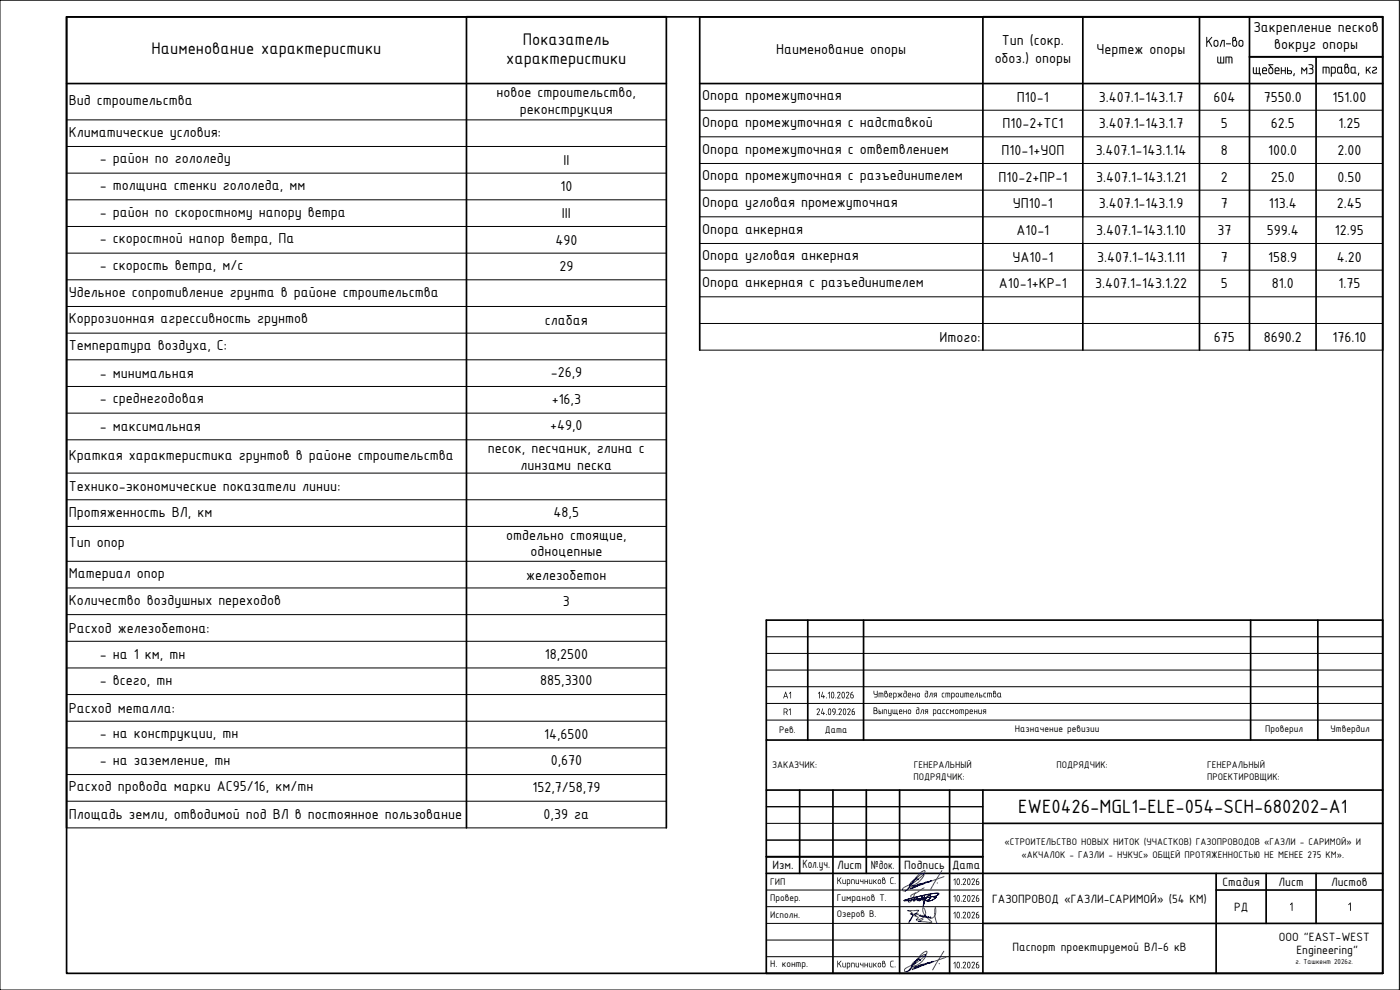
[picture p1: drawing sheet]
<svg xmlns="http://www.w3.org/2000/svg" width="420mm" height="297mm" viewBox="0 0 420 297" stroke-linecap="round" stroke-linejoin="round" font-family="sans-serif">
<g fill="none" stroke="#000" stroke-width=".51">
<path d="M20 5.1h395v286.9h-395zM200 5.1v243.3M325 5.1v60M360 5.1v100M375 5.1v100M395 17.1v88M415 5.1v100M20 25.1h180M210 25.1h205M325 73.1v32M210 105.1v-100h85v100M242.4 186.1v35.9"/>
<path d="M259.2 186.1v35.9M375.3 186.1v35.9M395.5 186.1v35.9M230 222v15.1M230 237.1h185v54.9h-185zM240 237.1v25M250 237.1v54.9M260 237.1v25M270 237.1v54.9M285 237.1v54.9M295 237.1v54.9M415 222h-185v-35.9h185v51"/>
<path d="M20 248.4v-243.3h120v243.3M230 257.1h65M295 247h120M295 277.1h120M365 267h50M365 262.1v29.9M380 262.1v15M395 262.1v15M415 262.1h-185"/>
</g>
<g fill="#000">
<path d="M254 207.8l.4-.3 .4 .4v.3l-.7 1.1h.7v.3l-.9-.1 .8-1.4-.2-.3-.6 .3zM254.4 212.7l.5-.1 .3 .2v.4l-.6 1.2h.6v.2l-.9-.1 .8-1.4-.3-.3-.5 .2zM285.1 212.9l.6 .5 .6-.5v1.3h-.2v-1l-.4 .5-.4-.5v1h-.2zM288 212.9l1.2 .1 .1 1.2h-.2l-.1-1.1-.3-.1-.1 1.3-.1-1.3h-.4v1.2h-.1zM289.5 207.9l1.2 .1 .2 1.2h-.2l-.2-1.1h-.2l-.1 1.2-.2-1.2h-.3v1.1h-.2zM292.3 212.9h.2v.6h.6v-.6h.2v1.3h-.2v-.6h-.6v.6h-.2zM292.9 207.9h.6l-.1 1.4-.1-1.2h-.2l-.4 1.1h-.2zM293.7 212.9l.3 1.1h.4v-1.1h.2v1.3l-.9-.2zM295.2 208l.8-.1-.6 .3v.8h.5v.2l-.7-.2zM296.3 207.9l1.3 .1 .1 1.2h-.2l-.1-1.1h-.3l-.1 1.2-.1-1.2h-.4v1.1h-.2zM267.3 263.4l.9-.1-.8 .4v1.2l.8 .2v.1h-.6l-.3-.2zM291.6 263.8l.4-.2 .5 .2v.4l-.7 1.2h.7v.1h-.9l.8-1.4-.3-.4-.5 .3z"/>
<path d="M291.7 268.8l.5-.3 .3 .4v.3l-.7 1.1h.7v.2h-.9l.8-1.4-.3-.3-.5 .3zM291.7 273.8l.4-.3 .4 .4v.3l-.7 1.1h.7v.3l-.9-.1 .8-1.4-.3-.3-.5 .3zM267.3 288.4l.3-.1h.6l-.8 .4v1.2l.8 .2v.1h-.6l-.3-.2zM291.7 288.8l.5-.2 .3 .3v.3l-.7 1.2h.7v.1h-.9l.8-1.4-.3-.4-.5 .3z"/>
<path d="M252.9 207.8l-.1 1 .3 .5 .2-1-.1-.5zM252.8 207.7l.4-.1 .3 .5v1l-.4 .5-.4-.2-.1-.5z"/>
<path d="M253.3 212.8l-.1 1 .2 .6 .3-.4v-.7l-.1-.5zM253.1 212.7l.5-.1 .3 .4v1l-.4 .6-.4-.2-.1-.4z"/>
<path d="M255.4 208.6v.6l.4 .1 .2-.6zM255.5 207.8l.5-.2-.6 .8h.6l.2 .4-.1 .5-.3 .3-.6-.4v-.9z"/>
<path d="M255.8 213.6v.6l.4 .1 .2-.6zM255.9 212.8l.5-.2-.6 .7 .6 .1 .2 .4-.1 .5-.3 .3-.6-.4v-.9z"/>
<path d="M286.7 213l.5-.1 .3 .2 .1 .7-.2 .4h-.4l-.3-.2zM286.9 213.1l-.1 .8 .5 .1 .1-.8z"/>
<path d="M289.7 212.9h.7l.3 .3-.1 .9-.7 .2-.1 .5zM289.9 213v1h.5v-.9z"/>
<path d="M291.3 213.2l-.1 .3h.6l-.1-.4zM291.1 213l.3-.1 .4 .1 .2 .6h-.8v.3l.7 .1 .1 .2-1-.2z"/>
<path d="M291.4 208.2v.3h.6l-.2-.4zM291.3 208l.4-.2 .4 .2 .1 .6h-.8v.3l.7 .1 .1 .2-1-.1z"/>
<path d="M293.8 207.9h.2v.6l.8 .2-.2 .5h-.8zM294 208.6v.4h.6v-.3z"/>
<path d="M295.1 213l.9-.1-.1 1.3h-.1v-.6l-.8 .6 .3-.6-.3-.2zM295.2 213.1l.1 .3 .5 .1v-.5z"/>
<path d="M298.3 207.5l-.1 .4 .4-.2zM298 207.4l.5-.2 .3 .3 .2 1.3-.3 .4h-.5l-.2-.3zM298.3 208.1l-.1 .8 .4 .1 .2-.8z"/>
<path d="M299.6 208.1l-.1 .8 .5 .1 .1-.9zM299.4 208l.9-.1 .2 1.3h-1.1z"/>
<path d="M263.6 264l.5-.1 .3 .3v.7l-.2 .3h-.5l-.3-.3zM263.8 264.1l-.2 .7 .3 .3 .3-.3v-.5z"/>
<path d="M265 263.5l-.1 .5 .4-.3-.1-.2zM264.9 263.4h.5l.1 .5 .2 .4v.6l-.3 .3h-.4l-.2-.3zM265 264.1v.8l.4 .1 .1-.8z"/>
<path d="M293.1 264.5v.7l.4 .1 .2-.6zM293.1 263.8l.6-.2-.6 .7 .5 .1 .3 .3v.6l-.4 .2-.6-.3z"/>
<path d="M293.1 269.5v.7l.5 .1v-.6zM293.1 268.8l.6-.2-.6 .7 .5 .1 .3 .3v.6l-.4 .2h-.3l-.3-.3z"/>
<path d="M293.1 274.6v.6l.4 .1 .2-.6zM293.2 273.8l.5-.2-.6 .7 .6 .1 .2 .4-.1 .5-.3 .3-.4-.2-.2-.3v-.8z"/>
<path d="M263.6 289l.4-.2 .4 .3v.8l-.2 .3h-.5l-.3-.3zM263.8 289.1l-.2 .7 .4 .3 .2-.3v-.5z"/>
<path d="M265 288.5l-.1 .5 .4-.3zM264.9 288.4h.5l.1 .5 .2 .3v.7l-.3 .3h-.4l-.2-.3zM265.1 289.1l-.2 .7 .4 .3 .2-.2 .1-.6z"/>
<path d="M293.1 289.5v.7l.5 .1v-.6zM293.1 288.8l.6-.2-.6 .7 .5 .1 .3 .3v.6l-.4 .2-.6-.3z"/>
</g>
<g fill="none" stroke="#000" stroke-width=".3">
<path d="M0 .1h420v296.9h-420zM20 36h180M210 33.1h205M20 43.9h180M20 52h180M20 60h180M210 41h205M210 49.1h205M210 57.1h205M20 68h180M20 76h180M210 65.1h205"/>
<path d="M210 73.1h205M20 84h180M20 92h180M20 100h180M210 81.1h205M210 89.1h205M210 97.1h205M20 108h180M20 116h180M210 105.1h205M20 124h180M20 132h180"/>
<path d="M20 142h180M20 150h180M20 158h180M20 168.4h180M20 176.4h180M20 184.4h180M20 192.4h180M230 191.1h185M230 196.1h185M20 200.4h180M20 208.4h180M20 216.4h180"/>
<path d="M230 216.1h185M230 211.1h185M230 206h185M230 201h185M20 224.4h180M20 232.4h180M20 240.4h180M20 248.4h180M230 252.1h65M230 247h65M295 242h-65M230 267h65"/>
<path d="M230 272h65M230 277.1h65M230 282.1h65M230 287h65"/>
</g>
<path d="M140 5.1h60M295 5.1h120M375 17.1h40" fill="none" stroke="#000" stroke-width=".59"/>
<path d="M325 65.1v8" fill="none" stroke="#000" stroke-width=".4"/>
<g fill="none" stroke="#00f" stroke-width=".3">
<path d="M271.3 270.2l9.7-1.2-.5 .6-1.2 .6-.9 .2-.8-.3-.3 .6-.2 1.1 .9-2.5 .6-.5 .6-.1-.2 .9-.8 .6-1-.2 .2-1-.6 1-.3-.2 .3-.7-.7 1.1-.3 .1-.1-.5-.3 .4-.2-.6 .2-.6-1.2 1.3 .3-1.1-.3 1.1 1.2-1.3-.2 .6 .2 .6 .3-.4 .1 .5 .3-.1 .7-1.1-.3 .7 .3 .2 .6-1-.2 1 1 .2 .8-.6 .2-.9-.6 .1-.6 .5-.9 2.5 .2-1.1 .3-.6 .8 .3 .9-.2 1.2-.6 .5-.6h-.7l-9 1.2 6.6-1.7 2.8-.5 1.1 .1-1.5 1.1 1.5-1.1-.8-.1-2.4 .3zM274.5 273.2h-2.2l1 .3 .6 .6M274.7 267.8l-1.2 2.5-.7 .4-.2-.3 .1-.2M275.1 273.2h.6a11.4 11.4 0 0 0-3 3.6l1.1-1.8a.52 .52 0 0 0 0-.7 .52 .52 0 0 0-.6-.1h2.4l-1.1 .6 1.1 .4-.6 .8 .2 .1M275.1 273.1l-.6 .1M275.6 264v-.2a2.18 2.18 0 0 0-2.5 1.9 5 5 0 0 0 4.2-3.1v-.2a1.38 1.38 0 0 0-1.8 .7l-2.4 2.7a1.6 1.6 0 0 1-2.2 1.3l.2-.7a14.8 14.8 0 0 0 6.5-4.7v-.4a2.57 2.57 0 0 0-2.1 1.4l-3.9 4.8M276.8 275.5a1.84 1.84 0 0 0 .2-3.2 3.5 3.5 0 0 0 2.1 3.8l.5 .7-4-.3 1.4-.7M276.8 275.5l-1.6 .6M277.3 266.4l-2.3 1.5-1.4 .6-.3 .3 .1 .4M280.7 272.3l-.1 .6a7.7 7.7 0 0 0 .6 4.2M280.7 272.4l.1 1.4a1.29 1.29 0 0 1-1.7 1.5l.1-.2a.36 .36 0 0 1-.4 .4 .36 .36 0 0 1-.2-.5 .31 .31 0 0 1-.3 .4 .31 .31 0 0 1-.2-.4v-.1a.24 .24 0 0 1 0 .3 .24 .24 0 0 1-.4 0v-.3a.3 .3 0 0 1-.4 .3 .3 .3 0 0 1-.2-.5 .24 .24 0 0 1-.2 .3 .24 .24 0 0 1-.2-.3l-.2 .3-.3-.3v-.2l-.1 .4-.3-.4M282.7 261.2l-3.4 5.6"/>
<path d="M283.3 263l-4.2 1.5 .2-.3-.8 .6 .1-.3-1 .4 .3-.3-.6 .6 .2-.4-.5 .5h-.2l.3-.3-1.1 .6 .4-.5-.8 .6 .3-.5-.8 .8 .5-.7-.3 .5-.7 .4 .4-.6-.1 .3-.8 .5 .6-.8-.3 .5-.7 .4 .5-.9-.2 .6-.7 .6 .6-1.3M276.2 288.2v-.2a2.18 2.18 0 0 0-2.5 1.9 5 5 0 0 0 4.2-3.1v-.2a1.38 1.38 0 0 0-1.8 .7l-2.4 2.6a1.6 1.6 0 0 1-2.2 1.4l.2-.7a14.8 14.8 0 0 0 6.5-4.7v-.4a2.57 2.57 0 0 0-2.2 1.3l-3.8 4.9M283.3 285.4l-3.4 5.6M283.9 287.2l-4.2 1.5 .2-.3-.8 .6 .1-.3-1 .4 .3-.3-.7 .6 .3-.4-.5 .5h-.3l.3-.3-1.1 .6 .5-.5-.8 .6 .3-.5-.8 .8 .4-.7-.2 .5-.7 .4 .4-.6-.2 .3-.7 .5 .6-.8-.3 .5-.7 .4 .5-.9-.2 .6-.7 .6 .6-1.3"/>
<circle cx="281.3" cy="264.9" r=".03"/>
<circle cx="281.9" cy="289.1" r=".03"/>
</g>
<text font-size="6.2" x="305.6" y="244.1">EWE0426-MGL1-ELE-054-SCH-680202-A1</text>
<g font-size="5.4">
<text x="45.5" y="16.3">Наименование характеристики</text>
<text x="157" y="13.4">Показатель</text>
<text x="152" y="19.2">характеристики</text>
</g>
<g font-size="4.7">
<text x="376.2" y="9.6">Закрепление песков</text>
<text x="233" y="16.1">Наименование опоры</text>
<text x="300.7" y="13.6">Тип (сокр.</text>
<text x="329.1" y="16.1">Чертеж опоры</text>
<text x="361.7" y="14.1">Кол-во</text>
<text x="382.4" y="14.6">вокруг опоры</text>
<text x="298.5" y="18.9">обоз.) опоры</text>
<text x="365" y="19.1">шт</text>
<text x="375.7" y="22.3">щебень , м3</text>
<text x="396.6" y="22.1">трава , кг</text>
<text x="149.1" y="29.1">новое строительство,</text>
<text x="20.7" y="31.6">Вид строительства</text>
<text x="156" y="34.1">реконструкция</text>
<text x="210.7" y="30.1">Опора промежуточная</text>
<text x="305.2" y="30.6">П10-1</text>
<text x="329.7" y="30.6">3.407.1-143.1.7</text>
<text x="364.2" y="30.6">604</text>
<text x="379.3" y="30.6">7550.0</text>
<text x="399.9" y="30.6">151.00</text>
<text x="20.7" y="41">Климатические условия:</text>
<text x="210.7" y="38.1">Опора промежуточная с надставкой</text>
<text x="300.8" y="38.6">П10-2+ТС1</text>
<text x="329.7" y="38.6">3.407.1-143.1.7</text>
<text x="366.4" y="38.6">5</text>
<text x="381.4" y="38.6">62.5</text>
<text x="401.7" y="38.6">1.25</text>
<text x="210.7" y="46.1">Опора промежуточная с ответвлением</text>
<text x="300.5" y="46.6">П10-1+УОП</text>
<text x="328.8" y="46.6">3.407.1-143.1.14</text>
<text x="366.4" y="46.6">8</text>
<text x="380.6" y="46.6">100.0</text>
<text x="401.4" y="46.6">2.00</text>
<text x="30" y="49">- район по гололеду</text>
<text x="169.1" y="49.5">II</text>
<text x="30" y="57.2">- толщина стенки гололеда, мм</text>
<text x="168.2" y="57.5">10</text>
<text x="210.7" y="54.1">Опора промежуточная с разъединителем</text>
<text x="299.6" y="54.6">П10-2+ПР-1</text>
<text x="329" y="54.6">3.407.1-143.1.21</text>
<text x="366.4" y="54.6">2</text>
<text x="381.4" y="54.6">25.0</text>
<text x="401.4" y="54.6">0.50</text>
<text x="30" y="65">- район по скоростному напору ветра</text>
<text x="168.6" y="65.5">III</text>
<text x="210.7" y="62.1">Опора угловая промежуточная</text>
<text x="304" y="62.6">УП10-1</text>
<text x="329.7" y="62.6">3.407.1-143.1.9</text>
<text x="366.4" y="62.6">7</text>
<text x="380.8" y="62.6">113.4</text>
<text x="401.2" y="62.6">2.45</text>
<text x="210.7" y="70.1">Опора анкерная</text>
<text x="305" y="70.6">А10-1</text>
<text x="329" y="70.6">3.407.1-143.1.10</text>
<text x="365.4" y="70.6">37</text>
<text x="380.2" y="70.6">599.4</text>
<text x="400.6" y="70.6">12.95</text>
<text x="30" y="73">- скоростной напор ветра, Па</text>
<text x="166.7" y="73.5">490</text>
<text x="30" y="81">- скорость ветра, м/с</text>
<text x="167.9" y="81.5">29</text>
<text x="210.7" y="78.1">Опора угловая анкерная</text>
<text x="303.8" y="78.6">УА10-1</text>
<text x="329.3" y="78.6">3.407.1-143.1.11</text>
<text x="366.4" y="78.6">7</text>
<text x="380.6" y="78.6">158.9</text>
<text x="401.2" y="78.6">4.20</text>
<text x="20.7" y="89">Удельное сопротивление грунта в районе строительства</text>
<text x="210.7" y="86.1">Опора анкерная с разъединителем</text>
<text x="299.8" y="86.6">А10-1+КР-1</text>
<text x="328.7" y="86.6">3.407.1-143.1.22</text>
<text x="366.4" y="86.6">5</text>
<text x="381.7" y="86.6">81.0</text>
<text x="401.7" y="86.6">1.75</text>
<text x="20.7" y="97">Коррозионная агрессивность грунтов</text>
<text x="163.5" y="97.5">слабая</text>
<text x="20.7" y="105">Температура воздуха, С:</text>
<text x="282" y="102.6">Итого:</text>
<text x="364.3" y="102.6">675</text>
<text x="379.3" y="102.6">8690.2</text>
<text x="399.9" y="102.6">176.10</text>
<text x="30" y="113.5">- минимальная</text>
<text x="165.3" y="113.2">-26,9</text>
<text x="30" y="121">- среднегодовая</text>
<text x="165.6" y="121.2">+16,3</text>
<text x="30" y="129.5">- максимальная</text>
<text x="165.1" y="129.1">+49,0</text>
<text x="146.4" y="136">песок, песчаник, глина с</text>
<text x="20.7" y="138">Краткая характеристика грунтов в районе строительства</text>
<text x="156.3" y="141">линзами песка</text>
<text x="20.7" y="147.5">Технико-экономические показатели линии:</text>
<text x="20.7" y="155">Протяженность ВЛ, км</text>
<text x="166.2" y="155.2">48,5</text>
<text x="151.9" y="162">отдельно стоящие,</text>
<text x="20.7" y="164.2">Тип опор</text>
<text x="159.2" y="166.9">одноцепные</text>
<text x="20.7" y="173.4">Материал опор</text>
<text x="157.9" y="173.9">железобетон</text>
<text x="20.7" y="181.4">Количество воздушных переходов</text>
<text x="168.9" y="181.9">3</text>
<text x="20.7" y="189.9">Расход железобетона:</text>
<text x="30" y="197.6">- на 1 км, тн</text>
<text x="163.5" y="197.6">18,2500</text>
<text x="30" y="205.6">- всего, тн</text>
<text x="162.1" y="205.6">885,3300</text>
<text x="20.7" y="213.9">Расход металла:</text>
<text x="30" y="221.5">- на конструкции, тн</text>
<text x="163.3" y="221.6">14,6500</text>
<text x="30" y="229.6">- на заземление, тн</text>
<text x="165.3" y="229.6">0,670</text>
<text x="20.7" y="237.5">Расход провода марки АС95/16, км/тн</text>
<text x="159.8" y="237.6">152,7/58,79</text>
<text x="20.7" y="245.6">Площадь земли, отводимой под ВЛ в постоянное пользование</text>
<text x="163.2" y="245.6">0,39 га</text>
</g>
<g font-size="3.9">
<text x="231.8" y="260.8">Изм.</text>
<text x="240.8" y="260.4">Кол.уч.</text>
<text x="251.2" y="260.8">Лист</text>
<text x="261.4" y="260.8">№док.</text>
<text x="271.4" y="260.8">Подпись</text>
<text x="285.7" y="260.6">Дата</text>
<text x="366.9" y="265.8">Стадия</text>
<text x="383.7" y="265.8">Лист</text>
<text x="399.5" y="265.8">Листов</text>
<text x="297.7" y="270.9">ГАЗОПРОВОД «ГАЗЛИ-САРИМОЙ» (54 КМ)</text>
<text x="370.4" y="273.3">РД</text>
<text x="386.9" y="273.3">1</text>
<text x="404.4" y="273.3">1</text>
<text x="303.8" y="285.4">Паспорт проектируемой ВЛ-6 кВ</text>
<text x="383.8" y="282.3">OOO &quot;EAST-WEST</text>
<text x="389.1" y="286.3">Engineering&quot;</text>
</g>
<g font-size="3.1">
<text x="234.9" y="209.6">A1</text>
<text x="245.3" y="209.6">14.10.2026</text>
<text x="262" y="209.3">Утверждено для строительства</text>
<text x="235" y="214.6">R1</text>
<text x="244.9" y="214.6">24.09.2026</text>
<text x="262" y="214.3">Выпущено для рассмотрения</text>
<text x="233.8" y="219.9">Рев.</text>
<text x="247.5" y="219.9">Дата</text>
<text x="304.5" y="219.8">Назначение ревизии</text>
<text x="379.7" y="219.7">Проверил</text>
<text x="399.3" y="219.7">Утвердил</text>
<text x="231.7" y="230.6">ЗАКАЗЧИК:</text>
<text x="274.1" y="233.9">ПОДРЯДЧИК:</text>
<text x="274.3" y="230.6">ГЕНЕРАЛЬНЫЙ</text>
<text x="317.1" y="230.6">ПОДРЯДЧИК:</text>
<text x="362.3" y="230.6">ГЕНЕРАЛЬНЫЙ</text>
<text x="362.3" y="234.1">ПРОЕКТИРОВЩИК:</text>
<text x="301.5" y="253.4">«СТРОИТЕЛЬСТВО НОВЫХ НИТОК (УЧАСТКОВ) ГАЗОПРОВОДОВ «ГАЗЛИ - САРИМОЙ» И</text>
<text x="306.6" y="257.4">«АКЧАЛОК - ГАЗЛИ - НУКУС» ОБЩЕЙ ПРОТЯЖЕННОСТЬЮ НЕ МЕНЕЕ 275 КМ».</text>
<text x="231.2" y="265.5">ГИП</text>
<text x="250.6" y="265.2">Кирпичников С</text>
<text x="268.3" y="265.2">.</text>
<text x="285.9" y="265.5">10.2026</text>
<text x="231.2" y="275.6">Исполн.</text>
<text x="231.2" y="270.2">Провер.</text>
<text x="251.2" y="270.2">Гимранов Т.</text>
<text x="251.2" y="275.3">Озеров В.</text>
<text x="285.9" y="270.6">10.2026</text>
<text x="285.9" y="275.6">10.2026</text>
<text x="231.2" y="290.2">Н. контр.</text>
<text x="250.6" y="290.2">Кирпичников С</text>
<text x="268.3" y="290.2">.</text>
<text x="285.9" y="290.5">10.2026</text>
</g>
<text font-size="2.3" x="388.8" y="289.3">г. Ташкент 2026г.</text>
</svg>
